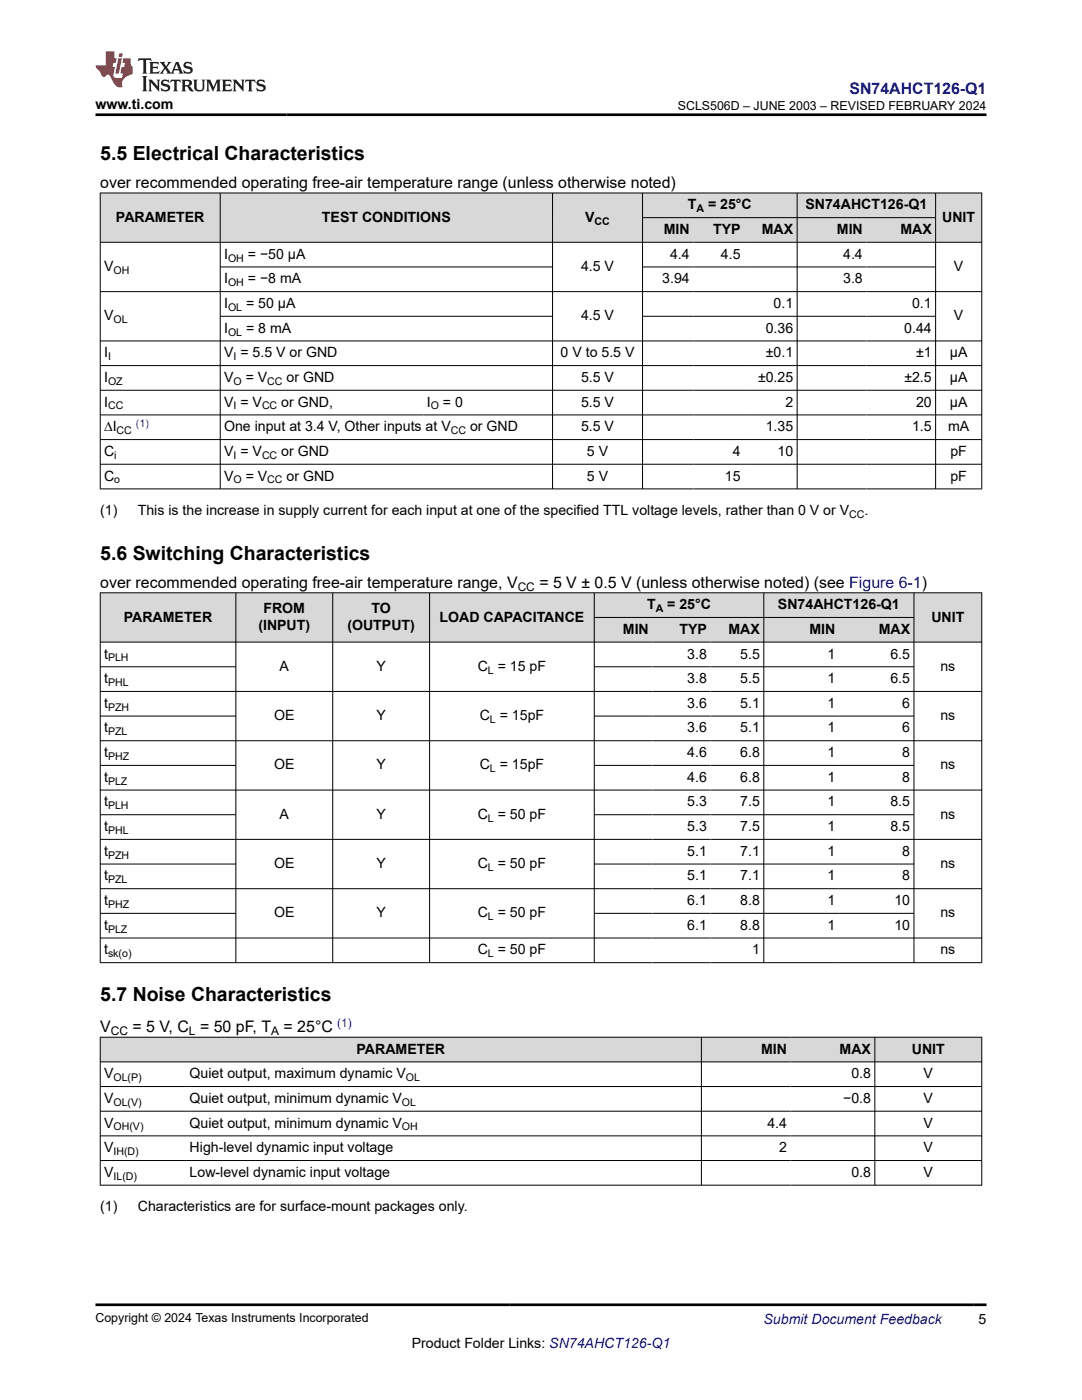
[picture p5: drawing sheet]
<svg xmlns="http://www.w3.org/2000/svg" width="216mm" height="279mm" viewBox="0 0 216 279" stroke-linecap="round" stroke-linejoin="round" font-family="sans-serif">
<g fill="#d8d8d8">
<path d="M20 38.5h175.9v4.9h-175.9z" fill-rule="evenodd"/>
<path d="M20.1 38.6h23.8v9.7h-23.8z" fill-rule="evenodd"/>
<path d="M44 38.6h66.2v9.7h-66.2z" fill-rule="evenodd"/>
<path d="M110.3 38.6h17.8v9.7h-17.8z" fill-rule="evenodd"/>
<path d="M128.3 38.6h30.7v4.8h-30.7z" fill-rule="evenodd"/>
<path d="M159.1 38.6h27.5v4.8h-27.5z" fill-rule="evenodd"/>
<path d="M186.8 38.6h9v9.7h-9z" fill-rule="evenodd"/>
<path d="M128.3 43.5h10v4.8h-10z" fill-rule="evenodd"/>
<path d="M138.3 43.5h10.2v4.8h-10.2z" fill-rule="evenodd"/>
<path d="M148.5 43.5h10.5v4.8h-10.5z" fill-rule="evenodd"/>
<path d="M159.1 43.5h13.8v4.8h-13.8z" fill-rule="evenodd"/>
<path d="M172.9 43.5h13.7v4.8h-13.7z" fill-rule="evenodd"/>
</g>
<g fill="none" stroke="#000" stroke-width=".2">
<path d="M19.9 38.5h176.1M20 38.5v59.1M43.9 38.5v59.1M110.3 38.5v59.1M128.2 38.5v59.1M159.1 38.5v59.1M186.7 38.5v59.1M195.9 38.5v59.1M19.9 48.4h176.1M19.9 58.2h176.1M43.9 53.3h66.4M128.2 43.4h58.6"/>
<path d="M128.2 53.3h58.6M19.9 68h176.1M19.9 73h176.1M19.9 77.9h176.1M43.9 63.1h66.4M128.2 63.1h58.6M19.9 82.8h176.1M19.9 87.7h176.1M19.9 92.6h176.1M19.9 97.6h176.1"/>
</g>
<g fill="#d8d8d8">
<path d="M20 118.3h175.9v4.9h-175.9z" fill-rule="evenodd"/>
<path d="M20.1 118.4h26.9v9.7h-26.9z" fill-rule="evenodd"/>
<path d="M47.1 118.4h19.2v9.7h-19.2z" fill-rule="evenodd"/>
<path d="M66.5 118.4h19.2v9.7h-19.2z" fill-rule="evenodd"/>
<path d="M85.8 118.4h32.7v9.7h-32.7z" fill-rule="evenodd"/>
<path d="M118.6 118.4h33.7v4.8h-33.7z" fill-rule="evenodd"/>
<path d="M152.5 118.4h29.8v4.8h-29.8z" fill-rule="evenodd"/>
<path d="M182.4 118.4h13.4v9.7h-13.4z" fill-rule="evenodd"/>
<path d="M118.6 123.3h11.6v4.8h-11.6z" fill-rule="evenodd"/>
<path d="M130.2 123.3h11.6v4.8h-11.6z" fill-rule="evenodd"/>
<path d="M141.8 123.3h10.5v4.8h-10.5z" fill-rule="evenodd"/>
<path d="M152.5 123.3h14.9v4.8h-14.9z" fill-rule="evenodd"/>
<path d="M167.4 123.3h14.9v4.8h-14.9z" fill-rule="evenodd"/>
</g>
<g fill="none" stroke="#000" stroke-width=".2">
<path d="M19.9 118.3h176.1M20 118.2v74M47.1 118.2v74M66.4 118.2v74M85.7 118.2v74M118.6 118.2v74M152.4 118.2v74M182.4 118.2v74M195.9 118.2v74M19.9 128.1h176.1M19.9 133.1h27.2M19.9 138h176.1"/>
<path d="M118.6 123.2h63.8M118.6 133.1h63.8M19.9 142.9h27.2M19.9 147.8h176.1M19.9 152.8h27.2M118.6 142.9h63.8M118.6 152.8h63.8M196 157.7h-176.1M19.9 162.6h27.2M19.9 172.4h27.2M118.6 162.6h63.8M118.6 172.4h63.8"/>
<path d="M196 167.5h-176.1M196 177.4h-176.1M19.9 182.3h27.2M19.9 187.2h176.1M19.9 192.1h176.1M118.6 182.3h63.8"/>
</g>
<g fill="#d8d8d8">
<path d="M20 207h175.9v4.9h-175.9z" fill-rule="evenodd"/>
<path d="M20.1 207.1h119.8v4.8h-119.8z" fill-rule="evenodd"/>
<path d="M140 207.1h17.8v4.8h-17.8z" fill-rule="evenodd"/>
<path d="M157.8 207.1h16.7v4.8h-16.7z" fill-rule="evenodd"/>
<path d="M174.6 207.1h21.2v4.8h-21.2z" fill-rule="evenodd"/>
</g>
<path d="M19.9 207h176.1M19.9 211.9h176.1M19.9 216.8h176.1M20 206.9v29.7M140 206.9v29.7M174.6 206.9v29.7M195.9 206.9v29.7M19.9 221.8h176.1M19.9 226.7h176.1M19.9 231.6h176.1M19.9 236.5h176.1" fill="none" stroke="#000" stroke-width=".2"/>
<path d="M27.7 11.6l-.2 .6 .5-.2h.6v.1v2.2l-.2 .4h1l-.2-.4v-2.2v-.1h.5l.5 .2-.1-.6zM29.8 12.4l.2 .3v1.6l-.2 .4h1.9l.1-.6a1.08 1.08 0 0 1-1.3 .2v-.7h.6l.4 .2v-.7l-.4 .2h-.6v-.5l.2-.2a1 1 0 0 1 1 .3l-.1-.5zM31.8 12.4l1 1.1-1 1.2h.9l-.2-.2 .4-.8 .5 .8-.2 .2h1.6l-.2-.2 .1-.5h1l.1 .5-.1 .2h.9l-.2-.4-.8-1.9h-.5l-1 2.1-.8-1.1 .9-1h-.8l.2 .2-.5 .6-.3-.6 .1-.2zM35.2 12.8l.4 1h-.8zM36.8 12.5a.65 .65 0 0 0-.2 .7 .65 .65 0 0 0 .6 .5l.7 .1 .1 .3a.79 .79 0 0 1-.7 .4 .79 .79 0 0 1-.7-.5l.1 .7 .2-.1a.93 .93 0 0 0 1.1 0 .93 .93 0 0 0 .4-.9 1.46 1.46 0 0 0-1.2-.6l-.1-.3a1.09 1.09 0 0 1 1.2 .2l-.2-.6-.1 .1-.6-.2zM28.4 15.2l.2 .4v2.2l-.2 .4h1l-.2-.4v-2.2l.2-.4zM29.6 15.9l.2 .4v1.5l-.2 .4h.8l-.3-.4v-1.3l1.7 1.8v-2l.2-.4h-.8l.2 .2 .1 1.1-1.2-1.3zM32.3 16a.65 .65 0 0 0-.2 .8 .65 .65 0 0 0 .7 .4l.6 .2 .1 .2a.79 .79 0 0 1-.7 .4 .79 .79 0 0 1-.7-.5l.1 .7 .2-.1a.93 .93 0 0 0 1.1 .1 .93 .93 0 0 0 .4-1 1.46 1.46 0 0 0-1.2-.5l-.1-.4a1.09 1.09 0 0 1 1.2 .2l-.2-.6-.1 .1-.6-.1zM34.1 15.9l-.1 .6a.63 .63 0 0 1 .7-.3l.1 1.6-.3 .4h1l-.2-.4v-1.6a.66 .66 0 0 1 .8 .3l-.1-.6zM36.2 15.9l.2 .4v1.5l-.2 .4h.9l-.2-.2v-.7h.5l.1 .2a.79 .79 0 0 0 1.2 .6l-1-.9a.61 .61 0 0 0 .6-.6 .61 .61 0 0 0-.5-.7zM36.9 16.2h.2a.47 .47 0 0 1 .5 .1 .47 .47 0 0 1 .1 .5l-.2 .1-.6 .1zM38.5 15.9l.2 .2a2.27 2.27 0 0 0 .4 2 1.04 1.04 0 0 0 1.7-.7v-1.3l.2-.2h-.8l.2 .4v1.1a.6 .6 0 0 1-.6 .6 .6 .6 0 0 1-.6-.6v-1.1l.3-.4zM41.1 15.9l.2 .4v1.5l-.2 .4h.7l-.2-.4v-1.4l.9 1.9 .8-1.9v1.4l-.2 .4h1l-.3-.4v-1.5l.3-.4h-.8l-.7 1.5-.7-1.5zM44.3 15.9l.2 .4v1.5l-.2 .4h1.9l.1-.6a1.09 1.09 0 0 1-1.3 .2v-.7h.6l.4 .2v-.6l-.4 .2h-.6v-.6l.2-.1a1.01 1.01 0 0 1 1 .3l-.1-.6zM46.4 15.9l.3 .4v1.5l-.3 .4h.8l-.2-.4v-1.3l1.6 1.8v-2l.2-.4h-.7l.2 .2v1.1l-1.2-1.3zM49 15.9l-.1 .6a.63 .63 0 0 1 .8-.3v1.6l-.3 .4h1l-.2-.4v-1.6a.66 .66 0 0 1 .8 .3l-.1-.6zM51.4 16a.65 .65 0 0 0-.2 .8 .65 .65 0 0 0 .6 .4l.6 .2 .2 .2a.79 .79 0 0 1-.8 .4 .79 .79 0 0 1-.6-.5l.1 .7 .2-.1a.93 .93 0 0 0 1 .1 .93 .93 0 0 0 .5-1 1.46 1.46 0 0 0-1.3-.5l-.1-.4a1.09 1.09 0 0 1 1.3 .2l-.2-.6-.2 .1-.5-.1z" fill="#231f20"/>
<path d="M21.1 10.3v2.7h-2.1l.1 .4 .9 1a.95 .95 0 0 0 .9 .9 .59 .59 0 0 1 .6-.4 .59 .59 0 0 1 .5 .3l.4 .8a1.59 1.59 0 0 0 2.1 1.4 1.61 1.61 0 0 1 1-2.3l1-.3-.1-1.5a1.59 1.59 0 0 1-.4-1.7h-1.4l-.2 .9h.5l-.1 .9h-.5l-.2 .9v.3l.4 .1-.2 .9h-.6a.73 .73 0 0 1-1.1-.7l.3-1.5h-.5l.2-.9h.5l.2-.9h-.5v-1.3zM23.6 11.6l-.6 3.1h.7l.6-3.1zM23.8 10.7l-.1 .6h.7l.1-.6z" fill="#ed1c24"/>
<path d="M19 22.9h177.8M19 260.4h177.8" fill="none" stroke="#000" stroke-width=".53"/>
<g font-size="3.9">
<text x="20" y="32">5.5 Electrical Characteristics</text>
<text x="20" y="111.8">5.6 Switching Characteristics</text>
<text x="20" y="199.8">5.7 Noise Characteristics</text>
</g>
<text font-size="3.2" fill="#00f" x="169.5" y="18.7">SN74AHCT126-Q1</text>
<g font-size="3.2">
<text x="20" y="37.5">over recommended operating free-air temperature range (unless otherwise noted)</text>
<text x="20" y="117.3">over recommended operating free-air temperature range, V</text>
<text x="107.6" y="117.3">= 5 V ± 0.5 V (unless otherwise noted) (see Figure 6-1)</text>
<text x="20" y="205.9">V</text>
<text x="26.4" y="205.9">= 5 V, C = 50 pF, T</text>
<text x="56.6" y="205.9">= 25°C</text>
</g>
<g font-size="2.8">
<text x="19" y="21.8">www.ti.com</text>
<text x="137.2" y="41.8">T</text>
<text x="141.3" y="41.8">= 25°C</text>
<text x="160.7" y="41.8">SN74AHCT126-Q1</text>
<text x="23.1" y="44.2">PARAMETER</text>
<text x="64.2" y="44.2">TEST CONDITIONS</text>
<text x="116.8" y="44.2">V</text>
<text x="132.5" y="46.7">MIN</text>
<text x="142.3" y="46.7">TYP</text>
<text x="152" y="46.7">MAX</text>
<text x="167" y="46.7">MIN</text>
<text x="179.7" y="46.7">MAX</text>
<text x="188" y="44.2">UNIT</text>
<text x="44.7" y="51.6">I</text>
<text x="49.5" y="51.6">= −50 μA</text>
<text x="133.7" y="51.6">4.4</text>
<text x="143.8" y="51.6">4.5</text>
<text x="168.2" y="51.6">4.4</text>
<text x="20.8" y="54.1">V</text>
<text x="44.7" y="56.6">I</text>
<text x="49.5" y="56.6">= −8 mA</text>
<text x="115.9" y="54.1">4.5 V</text>
<text x="132.1" y="56.6">3.94</text>
<text x="168.2" y="56.6">3.8</text>
<text x="190.4" y="54.1">V</text>
<text x="20.8" y="63.9">V</text>
<text x="44.7" y="61.5">I</text>
<text x="49.1" y="61.5">= 50 μA</text>
<text x="115.9" y="63.9">4.5 V</text>
<text x="154.4" y="61.5">0.1</text>
<text x="182" y="61.5">0.1</text>
<text x="190.4" y="63.9">V</text>
<text x="20.8" y="71.3">I</text>
<text x="44.7" y="66.4">I</text>
<text x="44.7" y="71.3">V = 5.5 V or GND</text>
<text x="49.1" y="66.4">= 8 mA</text>
<text x="111.9" y="71.3">0 V to 5.5 V</text>
<text x="152.8" y="66.4">0.36</text>
<text x="152.8" y="71.3">±0.1</text>
<text x="180.4" y="66.4">0.44</text>
<text x="182.8" y="71.3">±1</text>
<text x="189.5" y="71.3">μA</text>
<text x="20.8" y="76.2">I</text>
<text x="44.7" y="76.2">V</text>
<text x="49" y="76.2">= V</text>
<text x="57.2" y="76.2">or GND</text>
<text x="115.9" y="76.2">5.5 V</text>
<text x="151.3" y="76.2">±0.25</text>
<text x="180.5" y="76.2">±2.5</text>
<text x="189.5" y="76.2">μA</text>
<text x="20.8" y="81.2">I</text>
<text x="44.7" y="81.2">V = V</text>
<text x="56.1" y="81.2">or GND,</text>
<text x="85.2" y="81.2">I</text>
<text x="88.4" y="81.2">= 0</text>
<text x="115.9" y="81.2">5.5 V</text>
<text x="156.7" y="81.2">2</text>
<text x="182.8" y="81.2">20</text>
<text x="189.5" y="81.2">μA</text>
<text x="20.8" y="86.1">∆I</text>
<text x="44.7" y="86.1">One input at 3.4 V, Other inputs at V</text>
<text x="93.8" y="86.1">or GND</text>
<text x="115.9" y="86.1">5.5 V</text>
<text x="152.8" y="86.1">1.35</text>
<text x="182" y="86.1">1.5</text>
<text x="189.2" y="86.1">mA</text>
<text x="20.8" y="91">C</text>
<text x="20.8" y="95.9">C</text>
<text x="44.7" y="91">V = V</text>
<text x="44.7" y="95.9">V</text>
<text x="49" y="95.9">= V</text>
<text x="56.1" y="91">or GND</text>
<text x="57.2" y="95.9">or GND</text>
<text x="117.1" y="91">5 V</text>
<text x="117.1" y="95.9">5 V</text>
<text x="144.6" y="95.9">15</text>
<text x="146.2" y="91">4</text>
<text x="155.2" y="91">10</text>
<text x="189.6" y="91">pF</text>
<text x="189.6" y="95.9">pF</text>
<text x="20" y="102.7">(1)</text>
<text x="27.5" y="102.7">This is the increase in supply current for each input at one of the specified TTL voltage levels, rather than 0 V or V</text>
<text x="172.5" y="102.7">.</text>
<text x="24.7" y="124">PARAMETER</text>
<text x="51.6" y="125.7">(INPUT)</text>
<text x="52.6" y="122.3">FROM</text>
<text x="69.3" y="125.7">(OUTPUT)</text>
<text x="74.1" y="122.3">TO</text>
<text x="87.7" y="124">LOAD CAPACITANCE</text>
<text x="129.1" y="121.6">T</text>
<text x="133.1" y="121.6">= 25°C</text>
<text x="155.2" y="121.6">SN74AHCT126-Q1</text>
<text x="185.8" y="124">UNIT</text>
<text x="20.8" y="131.4">t</text>
<text x="124.3" y="126.5">MIN</text>
<text x="135.6" y="126.5">TYP</text>
<text x="137.1" y="131.4">3.8</text>
<text x="145.4" y="126.5">MAX</text>
<text x="147.7" y="131.4">5.5</text>
<text x="161.5" y="126.5">MIN</text>
<text x="165.1" y="131.4">1</text>
<text x="175.3" y="126.5">MAX</text>
<text x="177.7" y="131.4">6.5</text>
<text x="20.8" y="136.3">t</text>
<text x="55.8" y="133.9">A</text>
<text x="75.1" y="133.9">Y</text>
<text x="95.3" y="133.9">C = 15 pF</text>
<text x="137.1" y="136.3">3.8</text>
<text x="147.7" y="136.3">5.5</text>
<text x="165.1" y="136.3">1</text>
<text x="177.7" y="136.3">6.5</text>
<text x="187.6" y="133.9">ns</text>
<text x="20.8" y="141.3">t</text>
<text x="54.7" y="143.7">OE</text>
<text x="75.1" y="143.7">Y</text>
<text x="95.7" y="143.7">C = 15pF</text>
<text x="137.1" y="141.3">3.6</text>
<text x="147.7" y="141.3">5.1</text>
<text x="165.1" y="141.3">1</text>
<text x="180" y="141.3">6</text>
<text x="187.6" y="143.7">ns</text>
<text x="20.8" y="146.2">t</text>
<text x="137.1" y="146.2">3.6</text>
<text x="147.7" y="146.2">5.1</text>
<text x="165.1" y="146.2">1</text>
<text x="180" y="146.2">6</text>
<text x="20.8" y="151.1">t</text>
<text x="54.7" y="153.6">OE</text>
<text x="75.1" y="153.6">Y</text>
<text x="95.7" y="153.6">C = 15pF</text>
<text x="137.1" y="151.1">4.6</text>
<text x="147.7" y="151.1">6.8</text>
<text x="165.1" y="151.1">1</text>
<text x="180" y="151.1">8</text>
<text x="187.6" y="153.6">ns</text>
<text x="20.8" y="156">t</text>
<text x="20.8" y="160.9">t</text>
<text x="137.1" y="156">4.6</text>
<text x="137.1" y="160.9">5.3</text>
<text x="147.7" y="156">6.8</text>
<text x="147.7" y="160.9">7.5</text>
<text x="165.1" y="156">1</text>
<text x="165.1" y="160.9">1</text>
<text x="177.7" y="160.9">8.5</text>
<text x="180" y="156">8</text>
<text x="20.8" y="165.9">t</text>
<text x="55.8" y="163.4">A</text>
<text x="75.1" y="163.4">Y</text>
<text x="95.3" y="163.4">C = 50 pF</text>
<text x="137.1" y="165.9">5.3</text>
<text x="147.7" y="165.9">7.5</text>
<text x="165.1" y="165.9">1</text>
<text x="177.7" y="165.9">8.5</text>
<text x="187.6" y="163.4">ns</text>
<text x="20.8" y="170.8">t</text>
<text x="54.7" y="173.3">OE</text>
<text x="75.1" y="173.3">Y</text>
<text x="95.3" y="173.3">C = 50 pF</text>
<text x="137.1" y="170.8">5.1</text>
<text x="147.7" y="170.8">7.1</text>
<text x="165.1" y="170.8">1</text>
<text x="180" y="170.8">8</text>
<text x="187.6" y="173.3">ns</text>
<text x="20.8" y="175.7">t</text>
<text x="137.1" y="175.7">5.1</text>
<text x="147.7" y="175.7">7.1</text>
<text x="165.1" y="175.7">1</text>
<text x="180" y="175.7">8</text>
<text x="20.8" y="180.6">t</text>
<text x="20.8" y="185.6">t</text>
<text x="54.7" y="183.1">OE</text>
<text x="75.1" y="183.1">Y</text>
<text x="95.3" y="183.1">C = 50 pF</text>
<text x="137.1" y="180.6">6.1</text>
<text x="137.1" y="185.6">6.1</text>
<text x="147.7" y="180.6">8.8</text>
<text x="147.7" y="185.6">8.8</text>
<text x="165.1" y="180.6">1</text>
<text x="165.1" y="185.6">1</text>
<text x="178.5" y="180.6">10</text>
<text x="178.5" y="185.6">10</text>
<text x="187.6" y="183.1">ns</text>
<text x="20.8" y="190.5">t</text>
<text x="95.3" y="190.5">C = 50 pF</text>
<text x="150.1" y="190.5">1</text>
<text x="187.6" y="190.5">ns</text>
<text x="20.8" y="215.2">V</text>
<text x="37.8" y="215.2">Quiet output, maximum dynamic V</text>
<text x="71.1" y="210.3">PARAMETER</text>
<text x="151.9" y="210.3">MIN</text>
<text x="167.5" y="210.3">MAX</text>
<text x="169.9" y="215.2">0.8</text>
<text x="181.9" y="210.3">UNIT</text>
<text x="184.3" y="215.2">V</text>
<text x="20.8" y="220.1">V</text>
<text x="37.8" y="220.1">Quiet output, minimum dynamic V</text>
<text x="168.2" y="220.1">−0.8</text>
<text x="184.3" y="220.1">V</text>
<text x="20.8" y="225">V</text>
<text x="37.8" y="225">Quiet output, minimum dynamic V</text>
<text x="153.1" y="225">4.4</text>
<text x="184.3" y="225">V</text>
<text x="20.8" y="230">V</text>
<text x="37.8" y="230">High-level dynamic input voltage</text>
<text x="155.5" y="230">2</text>
<text x="184.3" y="230">V</text>
<text x="20.8" y="234.9">V</text>
<text x="37.8" y="234.9">Low-level dynamic input voltage</text>
<text x="169.9" y="234.9">0.8</text>
<text x="184.3" y="234.9">V</text>
<text x="20" y="241.7">(1)</text>
<text x="27.5" y="241.7">Characteristics are for surface-mount packages only.</text>
<text x="82.1" y="269">Product Folder Links: SN74AHCT126-Q1</text>
<text x="195.3" y="264.2">5</text>
</g>
<text font-size="2.8" fill="#00f" x="152.4" y="264.2">Submit Document Feedback</text>
<g font-size="2.5">
<text x="135.3" y="21.9">SCLS506D – JUNE 2003 – REVISED FEBRUARY 2024</text>
<text x="19" y="263.9">Copyright © 2024 Texas Instruments Incorporated</text>
</g>
<g font-size="2.4">
<text x="103.3" y="117.9">CC</text>
<text x="22.1" y="206.6">CC</text>
<text x="37.7" y="206.6">L</text>
<text x="54.1" y="206.6">A</text>
</g>
<text font-size="2.4" fill="#00f" x="67.3" y="204.9">(1)</text>
<g font-size="2.1">
<text x="118.6" y="44.8">CC</text>
<text x="139" y="42.4">A</text>
<text x="45.5" y="52.2">OH</text>
<text x="22.6" y="54.7">OH</text>
<text x="45.5" y="57.1">OH</text>
<text x="22.6" y="64.5">OL</text>
<text x="45.5" y="62">OL</text>
<text x="21.6" y="71.9">I</text>
<text x="45.5" y="67">OL</text>
<text x="46.6" y="71.9">I</text>
<text x="21.6" y="76.8">OZ</text>
<text x="46.6" y="76.8">O</text>
<text x="53.3" y="76.8">CC</text>
<text x="21.6" y="81.7">CC</text>
<text x="46.6" y="81.7">I</text>
<text x="52.3" y="81.7">CC</text>
<text x="86" y="81.7">O</text>
<text x="23.3" y="86.6">CC</text>
<text x="89.9" y="86.6">CC</text>
<text x="22.8" y="91.6">i</text>
<text x="46.6" y="91.6">I</text>
<text x="52.3" y="91.6">CC</text>
<text x="22.8" y="96.5">o</text>
<text x="46.6" y="96.5">O</text>
<text x="53.3" y="96.5">CC</text>
<text x="169.5" y="103.3">CC</text>
<text x="130.8" y="122.1">A</text>
<text x="21.6" y="132">PLH</text>
<text x="21.6" y="136.9">PHL</text>
<text x="97.4" y="134.4">L</text>
<text x="21.6" y="141.8">PZH</text>
<text x="21.6" y="146.7">PZL</text>
<text x="97.8" y="144.3">L</text>
<text x="21.6" y="151.7">PHZ</text>
<text x="97.8" y="154.1">L</text>
<text x="21.6" y="156.6">PLZ</text>
<text x="21.6" y="161.5">PLH</text>
<text x="21.6" y="166.4">PHL</text>
<text x="97.4" y="164">L</text>
<text x="21.6" y="171.4">PZH</text>
<text x="97.4" y="173.8">L</text>
<text x="21.6" y="176.3">PZL</text>
<text x="21.6" y="181.2">PHZ</text>
<text x="97.4" y="183.7">L</text>
<text x="21.6" y="186.1">PLZ</text>
<text x="21.6" y="191">sk(o)</text>
<text x="97.4" y="191">L</text>
<text x="22.6" y="215.8">OL(P)</text>
<text x="81" y="215.8">OL</text>
<text x="22.6" y="220.7">OL(V)</text>
<text x="80.2" y="220.7">OL</text>
<text x="22.6" y="225.6">OH(V)</text>
<text x="80.2" y="225.6">OH</text>
<text x="22.6" y="230.5">IH(D)</text>
<text x="22.6" y="235.4">IL(D)</text>
</g>
<text font-size="2.1" fill="#00f" x="27.1" y="85.1">(1)</text>
</svg>
